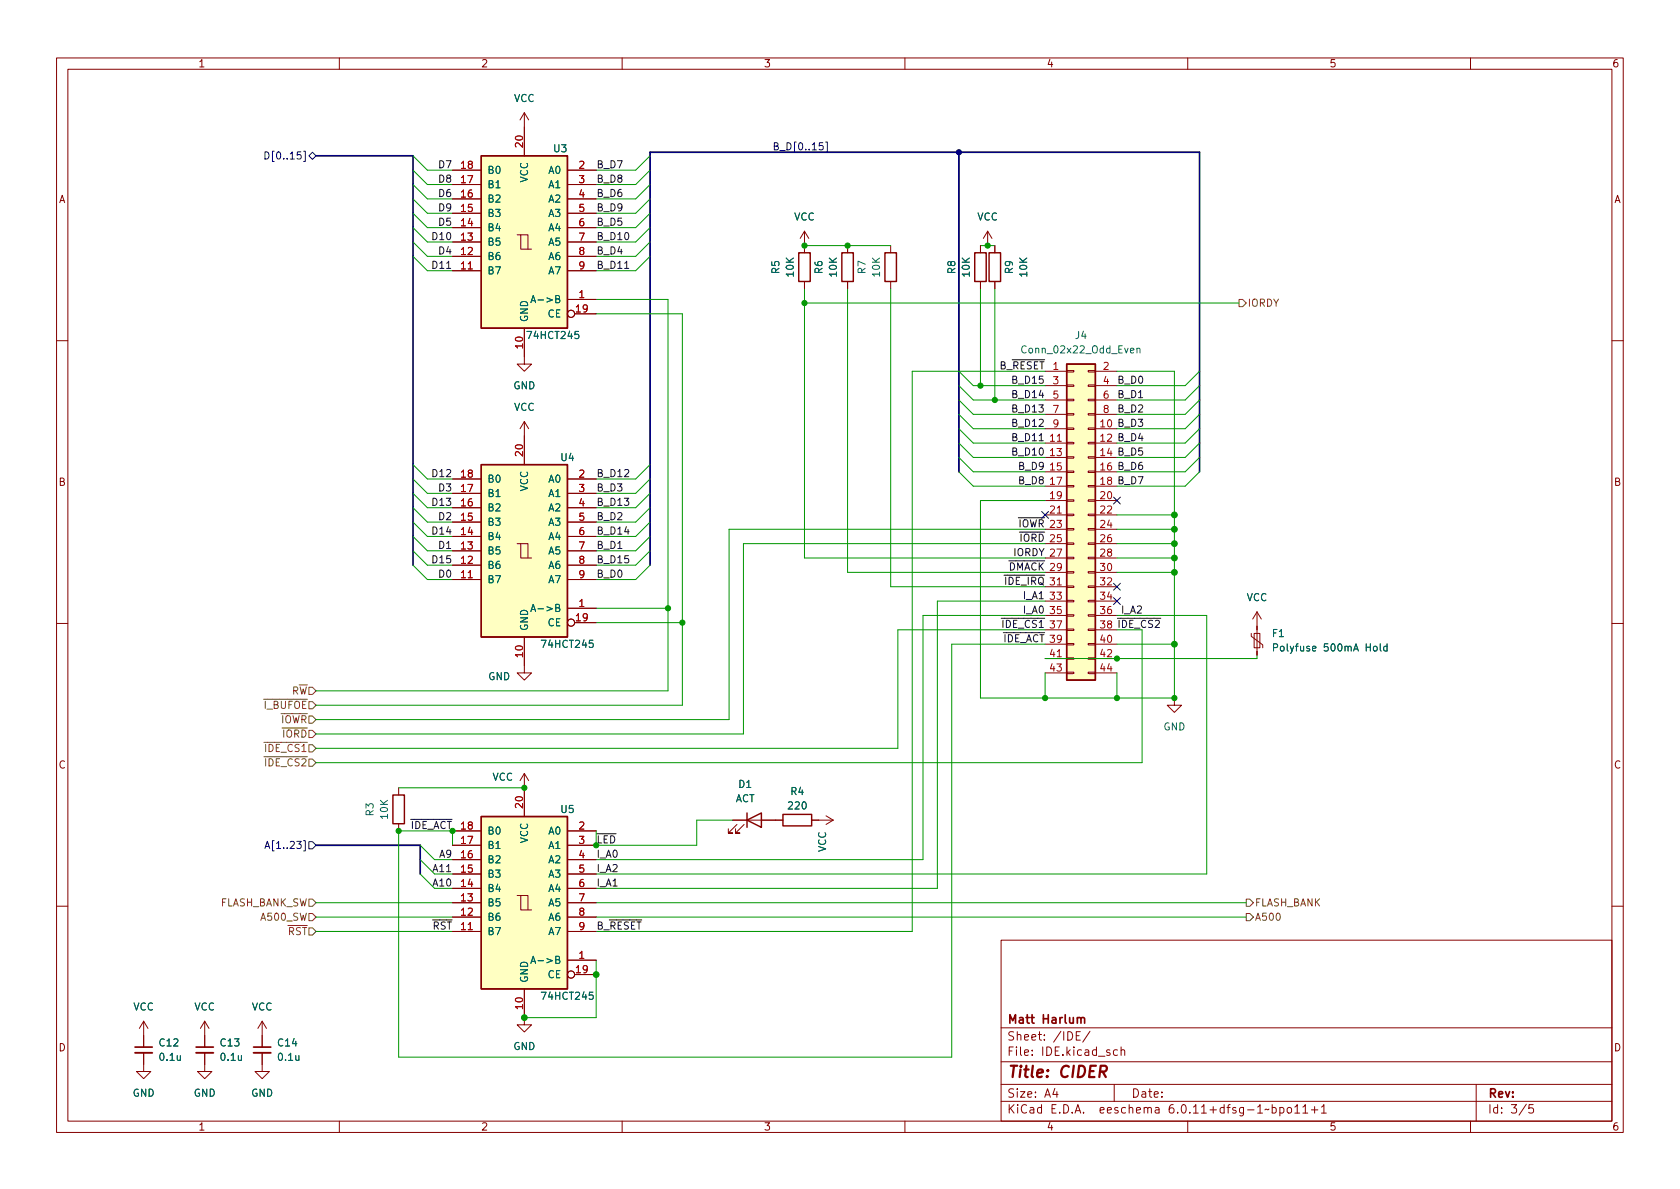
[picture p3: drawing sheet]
<svg xmlns="http://www.w3.org/2000/svg" width="297mm" height="210mm" viewBox="0 0 297 210" stroke-linecap="round" stroke-linejoin="round" font-family="sans-serif">
<g fill="none" stroke="#840000" stroke-width=".18">
<path d="M10 10.2h277v190.1h-277zM12 12.2h273v186.1h-273zM60 10.2v2M92.7 19.9v7.7M92.7 19.9l-.8 1.3M92.7 19.9l.8 1.3M110 10.2v2M160 10.2v2M210 10.2v2M260 10.2v2M80 37.7h5.1M80 35.2h5.1"/>
<path d="M80 32.6h5.1M80 30.1h5.1M100.3 37.7h5.1M100.3 35.2h5.1M100.3 32.6h5.1M100.3 30.1h5.1M80 47.9h5.1M80 45.3h5.1M80 42.8h5.1M80 40.3h5.1M91.4 41.5h.7v2.6h1.9M92.1 41.5h1.2v2.6"/>
<path d="M92.7 58v6.4h1.3l-1.3 1.3-1.3-1.3h1.3M100.3 53h5.1M100.3 47.9h5.1M100.3 45.3h5.1M100.3 42.8h5.1M100.3 40.3h5.1M101.6 55.5h3.8M142.2 40.9v3.8M142.2 49.8v1.2M142.2 40.9l-.7 1.3M142.2 40.9l.8 1.3M149.9 43.4v1.3"/>
<path d="M149.9 49.8v1.2M157.5 43.4v1.3M157.5 49.8v1.2M173.4 43.4v1.3M173.4 49.8v1.2M174.6 40.9l-.7 1.3M174.6 40.9v2.5M174.6 40.9l.8 1.3M175.9 43.4v1.3M175.9 49.8v1.2M10 60.2h2M92.7 74.5v7.7"/>
<path d="M92.7 74.5l-.8 1.3M92.7 74.5l.8 1.3M184.8 65.7h3.8M184.8 75.8h3.8M184.8 78.4h3.8M184.8 68.2h3.8M184.8 70.7h3.8M184.8 73.3h3.8M188.6 78.2h1.3v.3h-1.3zM188.6 75.7h1.3v.2h-1.3zM188.6 73.1h1.3v.3h-1.3zM188.6 70.6h1.3v.3h-1.3z"/>
<path d="M188.6 68.1h1.3v.2h-1.3zM188.6 65.5h1.3v.3h-1.3zM192.4 78.2h1.3v.3h-1.3zM192.4 75.7h1.3v.2h-1.3zM192.4 73.1h1.3v.3h-1.3zM192.4 70.6h1.3v.3h-1.3zM192.4 68.1h1.3v.2h-1.3zM192.4 65.5h1.3v.3h-1.3zM193.7 65.7h3.8M193.7 75.8h3.8M193.7 78.4h3.8M193.7 68.2h3.8"/>
<path d="M193.7 70.7h3.8M193.7 73.3h3.8M285 60.2h2M80 99.9h5.1M80 97.4h5.1M80 94.9h5.1M80 92.3h5.1M80 89.8h5.1M80 87.2h5.1M80 84.7h5.1M91.4 96.1h.7v2.6h1.9M92.1 96.1h1.2v2.6"/>
<path d="M100.3 99.9h5.1M100.3 97.4h5.1M100.3 94.9h5.1M100.3 92.3h5.1M100.3 89.8h5.1M100.3 87.2h5.1M100.3 84.7h5.1M184.8 80.9h3.8M184.8 83.4h3.8M184.8 86h3.8M184.8 88.5h3.8M184.8 91.1h3.8"/>
<path d="M184.8 93.6h3.8M184.8 96.1h3.8M184.8 98.7h3.8M188.6 98.5h1.3v.3h-1.3zM188.6 96h1.3v.3h-1.3zM188.6 93.5h1.3v.2h-1.3zM188.6 90.9h1.3v.3h-1.3zM188.6 88.4h1.3v.2h-1.3zM188.6 85.8h1.3v.3h-1.3zM188.6 83.3h1.3v.3h-1.3zM188.6 80.8h1.3v.2h-1.3zM192.4 98.5h1.3v.3h-1.3z"/>
<path d="M192.4 96h1.3v.3h-1.3zM192.4 93.5h1.3v.2h-1.3zM192.4 90.9h1.3v.3h-1.3zM192.4 88.4h1.3v.2h-1.3zM192.4 85.8h1.3v.3h-1.3zM192.4 83.3h1.3v.3h-1.3zM192.4 80.8h1.3v.2h-1.3zM193.7 80.9h3.8M193.7 83.4h3.8M193.7 86h3.8M193.7 88.5h3.8M193.7 91.1h3.8"/>
<path d="M193.7 93.6h3.8M193.7 96.1h3.8M193.7 98.7h3.8M10 110.2h2M80 102.5h5.1M92.7 112.6v6.4h1.3l-1.3 1.3-1.3-1.3h1.3M100.3 107.6h5.1M100.3 102.5h5.1M101.6 110.1h3.8M184.8 101.2h3.8M184.8 103.8h3.8M184.8 106.3h3.8"/>
<path d="M184.8 108.8h3.8M184.8 111.4h3.8M184.8 113.9h3.8M184.8 116.5h3.8M184.8 119h3.8M188.6 118.9h1.3v.2h-1.3zM188.6 116.3h1.3v.3h-1.3zM188.6 113.8h1.3v.2h-1.3zM188.6 111.2h1.3v.3h-1.3zM188.6 108.7h1.3v.3h-1.3zM188.6 106.2h1.3v.2h-1.3zM188.6 103.6h1.3v.3h-1.3z"/>
<path d="M188.6 101.1h1.3v.2h-1.3zM192.4 118.9h1.3v.2h-1.3zM192.4 116.3h1.3v.3h-1.3zM192.4 113.8h1.3v.2h-1.3zM192.4 111.2h1.3v.3h-1.3zM192.4 108.7h1.3v.3h-1.3zM192.4 106.2h1.3v.2h-1.3zM192.4 103.6h1.3v.3h-1.3zM192.4 101.1h1.3v.2h-1.3zM193.7 101.2h3.8M193.7 103.8h3.8M193.7 106.3h3.8"/>
<path d="M193.7 108.8h3.8M193.7 111.4h3.8M193.7 113.9h3.8M193.7 116.5h3.8M193.7 119h3.8M221.2 112v.5l2.1 1.5v.5M221.7 112h1.1v2.5h-1.1zM222.2 108.2v7.6M222.2 108.2l-.7 1.3M222.2 108.2l.8 1.3M285 110.2h2M70.5 139.3v1.3"/>
<path d="M92.7 136.8l-.8 1.2M92.7 136.8v7.6M92.7 136.8l.8 1.2M207.6 123.4v1.3h1.3l-1.3 1.3-1.2-1.3h1.2M70.5 145.7v1.2M80 159.6h5.1M80 157.1h5.1M80 154.6h5.1M80 152h5.1M80 149.5h5.1M80 146.9h5.1M91.4 158.4h.7v2.5h1.9"/>
<path d="M92.1 158.4h1.2v2.5M100.3 159.6h5.1M100.3 157.1h5.1M100.3 154.6h5.1M100.3 152h5.1M100.3 149.5h5.1M100.3 146.9h5.1M129.5 145h8.9M130.3 145.8l-1.5 1.5h.7h-.7v-.7M131.6 145.8l-1.6 1.5h.8h-.8v-.7M143.5 145h3.8M146 144.3l1.3 .7"/>
<path d="M147.3 145l-1.3 .8M10 160.2h2M80 164.7h5.1M80 162.2h5.1M92.7 174.9v6.3h1.3l-1.3 1.3-1.3-1.3h1.3M100.3 169.8h5.1M100.3 164.7h5.1M100.3 162.2h5.1M101.6 172.3h3.8M177 166.3h108v32h-108zM285 160.2h2M25.4 186.2v3.3h1.3l-1.3 1.2-1.3-1.2h1.3"/>
<path d="M25.4 180.6v4.6M25.4 180.6l-.8 1.3M25.4 180.6l.8 1.3M36.2 186.2v3.3h1.3l-1.3 1.2-1.3-1.2h1.3M36.2 180.6l-.8 1.3M36.2 180.6v4.6M36.2 180.6l.8 1.3M46.4 186.2v3.3h1.2l-1.2 1.2-1.3-1.2h1.3M46.4 180.6v4.6M46.4 180.6l-.8 1.3M46.4 180.6l.7 1.3M60 198.3v2"/>
<path d="M110 198.3v2M160 198.3v2M177 194.8h108M177 191.8h108M177 187.8h108M177 181.8h108M182.5 186.5v.1M182.5 185.7v.1M184.6 183.8v.1M184.6 183v.1M192.7 182.4l-1.3 1.9M197 191.8v3"/>
<path d="M198.2 185.8l.2-.2 .4 .1 .1 .9M204.3 195.9h.6v.9M204.9 196.2l-.5 .1a.29 .29 0 0 0-.2 .2 .29 .29 0 0 0 .2 .3h.5M210 198.3v2M228.9 196.8h.9M230.4 195.8l.4-.5v1.5M230.4 196.8h.8M231.9 196.3h1.1M232.4 195.7v1.1M233.6 195.8l.5-.5v1.5M233.6 196.8h.9M260 198.3v2"/>
<path d="M261 191.8v6.5M271.1 195.3h-.7l-.1 .7 .2-.1 .5 .1 .2 .2-.1 .5-.2 .1-.6-.1"/>
<circle cx="101" cy="55.5" r=".63"/>
<circle cx="101" cy="110.1" r=".63"/>
<circle cx="101" cy="172.3" r=".63"/>
</g>
<g fill="none" stroke="#006464" stroke-width=".18">
<path d="M98.3 52.9l.5-.1 .1-.2v-.2l-.6-.1v1.2h.5l.1-.1 .1-.3-.3-.2M102.3 58.6h-.6l-.1 .6 .2-.1 .4 .1 .2 .1-.1 .5-.2 .1-.5-.1M199.9 62l.6-.1-.1-.3h-.3l-.2 .2v.6h.5M201 61.7l.2-.1h.3l.1 .8M201 61.6v.8M98.3 107.5l.5-.1 .1-.2v-.2l-.6-.1v1.2h.5l.1-.1 .1-.3-.3-.2M104.8 113.2h-.6v.6l.2-.1 .4 .1 .1 .1-.1 .5-.1 .1-.5-.1M232.1 114.7l.6-.1-.1-.3h-.4l-.1 .2v.6h.5M239.3 115.1l.4-1.2 .5 1.2M98.3 169.7l.5-.1 .1-.1v-.3l-.6-.1v1.3h.5l.1-.2 .1-.3-.3-.2M104.8 175.4h-.6v.7l.2-.2 .4 .1 .1 .2-.1 .4-.1 .1-.5-.1M31.3 186.7l.1 .8h.3l.2-.1"/>
<path d="M31.9 186.7v.8M42.1 186.7l.1 .8h.3l.2-.1M42.7 186.7v.8M52.3 186.7l.1 .8h.3l.1-.1M52.8 186.7v.8"/>
</g>
<g fill="none" stroke="#840000" stroke-width=".25">
<path d="M85.1 27.6h15.2v30.4h-15.2zM141.2 44.7h2.1v5.1h-2.1zM148.8 44.7h2.1v5.1h-2.1zM156.5 44.7h2v5.1h-2zM172.3 44.7h2.1v5.1h-2.1zM174.9 44.7h2v5.1h-2zM188.6 64.4h5.1v55.9h-5.1zM85.1 82.2h15.2v30.4h-15.2zM69.5 140.6h2v5.1h-2zM85.1 144.4h15.2v30.5h-15.2zM132.1 145l2.5-1.2v2.5zM132.1 143.8v2.5"/>
<path d="M138.4 144h5.1v2h-5.1z"/>
</g>
<path d="M23.9 186.2h3M34.7 186.2h3M44.8 186.2h3.1" fill="none" stroke="#840000" stroke-width=".33"/>
<path d="M23.9 185.2h3M34.7 185.2h3M44.8 185.2h3.1" fill="none" stroke="#840000" stroke-width=".3"/>
<g fill="#ffffc2" stroke="#ffffc2" stroke-width=".18">
<path d="M85.1 27.6h15.2v30.4h-15.2z"/>
<path d="M85.1 144.4h15.2v30.5h-15.2z"/>
<path d="M188.6 64.4h5.1v55.9h-5.1z"/>
<path d="M85.1 82.2h15.2v30.4h-15.2z"/>
</g>
<path d="M82.8 47.6h.7M186.9 78h.8M186.9 90.7h.8M82.8 102.2h.7M186.9 103.4h.8M186.9 116.1h.8M82.8 164.4h.7" fill="none" stroke="#a90000" stroke-width=".18"/>
<path d="M219.1 53h.6l.6 .6-.6 .6h-.6zM46.6 123.7h5.3M46.7 131.3h3M52.9 121.1h1.4M54.6 159h.6l.7 .6-.7 .7h-.6zM220.3 159h.7l.6 .6-.6 .7h-.7zM54.6 161.5h.6l.7 .7-.7 .6h-.6zM220.3 161.5h.7l.6 .7-.6 .6h-.7z" fill="none" stroke="#725600" stroke-width=".18"/>
<g fill="none" stroke="#000084" stroke-width=".18">
<path d="M53.2 26.9h-.6l-.1 .6 .2-.2 .4 .1 .2 .2-.1 .4-.2 .1-.5-.1M53.7 26.7h.3v1.9h-.3M54.6 27.6l.6-.7 .7 .7-.7 .6zM145.5 25.2h-.6l-.1 .6 .2-.1 .4 .1 .2 .2-.1 .4-.2 .1-.5-.1M146 25.1h.3v1.8h-.3M184.2 90.4l1.2 1.3M185.4 90.4l-1.2 1.3M196.9 87.9l1.2 1.2M198.1 87.9l-1.2 1.2M196.9 105.7l1.2 1.2M196.9 103.1l1.2 1.3M198.1 105.7l-1.2 1.2"/>
<path d="M198.1 103.1l-1.2 1.3M52.5 148.8h.8l-.5 .5 .4 .1v.5l-.2 .1-.5-.1M53.7 148.7h.3v1.8h-.3M54.6 148.8h.6l.7 .7-.7 .6h-.6z"/>
</g>
<path d="M79 47.5h.7M110.4 47.5h.8M183.7 77.9h.8" fill="none" stroke="#0f0f0f" stroke-width=".18"/>
<path d="M55.9 27.6h17.1v72.3M169.5 26.9v56.5M212.1 83.4v-56.5h-97.2v73M55.9 149.5h18.4v5.1" fill="none" stroke="#000084" stroke-width=".3"/>
<g fill="none" stroke="#009600" stroke-width=".18">
<path d="M73 32.6l2.6 2.6h4.4M73 37.7l2.6 2.6h4.4M73 30.1l2.6 2.5h4.4M73 35.2l2.6 2.5h4.4M73 27.6l2.6 2.5h4.4M114.9 32.6l-2.5 2.6h-7M114.9 37.7l-2.5 2.6h-7M114.9 30.1l-2.5 2.5h-7M114.9 35.2l-2.5 2.5h-7M114.9 27.6l-2.5 2.5h-7M73 40.3l2.6 2.5h4.4M73 42.8l2.6 2.5h4.4"/>
<path d="M73 45.3l2.6 2.6h4.4M105.4 55.5h15.2v69.2h-64.7M105.4 53h12.7v69.2h-62.2M114.9 40.3l-2.5 2.5h-7M114.9 42.8l-2.5 2.5h-7M114.9 45.3l-2.5 2.6h-7M142.2 51v47.7h42.6M142.2 43.4h15.3M142.2 53.6h76.9M149.9 51v50.2h34.9M157.5 51v52.8h27.3M173.4 51v17.2"/>
<path d="M173.4 43.4h2.5M175.9 51v19.7M169.5 78.4l2.6 2.5h12.7M169.5 75.8l2.6 2.6h12.7M169.5 70.7l2.6 2.6h12.7M169.5 68.2l2.6 2.5h12.7M169.5 65.7l2.6 2.5h12.7M169.5 73.3l2.6 2.5h12.7M184.8 65.7h-23.5v99h-55.9M197.5 65.7h10.1v57.7h-34.2v-34.9h11.4M212.1 78.4l-2.6 2.5h-12M212.1 75.8l-2.6 2.6h-12"/>
<path d="M212.1 70.7l-2.6 2.6h-12M212.1 68.2l-2.6 2.5h-12M212.1 65.7l-2.6 2.5h-12M212.1 73.3l-2.6 2.5h-12M73 99.9l2.6 2.6h4.4M73 94.9l2.6 2.5h4.4M73 97.4l2.6 2.5h4.4M73 87.2l2.6 2.6h4.4M73 84.7l2.6 2.5h4.4M73 82.2l2.6 2.5h4.4M73 92.3l2.6 2.6h4.4M73 89.8l2.6 2.5h4.4"/>
<path d="M114.9 99.9l-2.5 2.6h-7M114.9 94.9l-2.5 2.5h-7M114.9 97.4l-2.5 2.5h-7M114.9 87.2l-2.5 2.6h-7M114.9 84.7l-2.5 2.5h-7M114.9 82.2l-2.5 2.5h-7M114.9 92.3l-2.5 2.6h-7M114.9 89.8l-2.5 2.5h-7M169.5 80.9l2.6 2.5h12.7M169.5 83.4l2.6 2.6h12.7M184.8 96.1h-53.4v33.7h-75.5M184.8 93.6h-55.9v33.6h-73"/>
<path d="M197.5 98.7h10.1M197.5 96.1h10.1M197.5 93.6h10.1M197.5 91.1h10.1M212.1 80.9l-2.6 2.5h-12M212.1 83.4l-2.6 2.6h-12M105.4 107.6h12.7M105.4 110.1h15.2M184.8 106.3h-19.1v50.8h-60.3M184.8 108.8h-21.6v43.2h-57.8M184.8 113.9h-16.5v73h-97.8v-40h9.5v2.6M184.8 111.4h-26.1v20.9h-102.8"/>
<path d="M184.8 119v4.4M197.5 108.8h15.9v45.8h-108M197.5 101.2h10.1M197.5 111.4h4.4v23.5h-146M197.5 113.9h10.1M197.5 119v4.4M222.2 115.8v.7h-37.4M70.5 139.3h22.2M55.9 159.6h24.1M74.3 154.6l2.5 2.5h3.2M74.3 149.5l2.5 2.5h3.2M74.3 152l2.5 2.6h3.2"/>
<path d="M105.4 159.6h114.9M129.5 145h-6.3v4.5h-17.8v-2.6M55.9 162.2h24.1M55.9 164.7h24.1M105.4 162.2h114.9M105.4 169.8v10.2h-12.7"/>
</g>
<g fill="#009600" stroke="#009600" stroke-width=".18">
<circle cx="120.6" cy="110.1" r=".46"/>
<circle cx="118.1" cy="107.6" r=".46"/>
<circle cx="92.7" cy="139.3" r=".46"/>
<circle cx="197.5" cy="123.4" r=".46"/>
<circle cx="197.5" cy="116.5" r=".46"/>
<circle cx="207.6" cy="113.9" r=".51"/>
<circle cx="207.6" cy="123.4" r=".46"/>
<circle cx="70.5" cy="146.9" r=".46"/>
<circle cx="105.4" cy="172.3" r=".51"/>
<circle cx="92.7" cy="180" r=".51"/>
<circle cx="184.8" cy="123.4" r=".46"/>
<circle cx="207.6" cy="96.1" r=".51"/>
<circle cx="207.6" cy="98.7" r=".51"/>
<circle cx="207.6" cy="93.6" r=".51"/>
<circle cx="207.6" cy="91.1" r=".51"/>
<circle cx="207.6" cy="101.2" r=".51"/>
<circle cx="174.6" cy="43.4" r=".46"/>
<circle cx="175.9" cy="70.7" r=".46"/>
<circle cx="173.4" cy="68.2" r=".46"/>
<circle cx="149.9" cy="43.4" r=".46"/>
<circle cx="142.2" cy="43.4" r=".46"/>
<circle cx="142.2" cy="53.6" r=".46"/>
</g>
<circle cx="169.5" cy="26.9" r=".46" fill="#000084" stroke="#000084" stroke-width=".18"/>
<g font-size="2.8" fill="#840000">
<text x="178" y="191.2">Title:</text>
<text x="187.3" y="191.2">CIDER</text>
</g>
<g font-size="2.1" fill="#840000">
<text x="178" y="184.5">Sheet:</text>
<text x="178" y="181.5">Matt</text>
<text x="184.2" y="181.5">Harlum</text>
<text x="186.2" y="184.5">/IDE/</text>
<text x="178" y="187.2">File:</text>
<text x="184.4" y="187.2">IDE.kicad_sch</text>
<text x="178" y="197.4">KiCad</text>
<text x="178" y="194.6">Size:</text>
<text x="184.7" y="194.6">A4</text>
<text x="185.7" y="197.4">E.D.A.</text>
<text x="194.6" y="197.4">eeschema</text>
<text x="200" y="194.6">Date:</text>
<text x="207" y="197.4">6.0.11+dfsg-1~bpo11+1</text>
<text x="263" y="194.6">Rev:</text>
<text x="263" y="197.4">Id:</text>
<text x="267.1" y="197.4">3/5</text>
</g>
<g font-size="1.8" fill="#840000">
<text x="35" y="12.3">1</text>
<text x="85" y="12.3">2</text>
<text x="135" y="12.3">3</text>
<text x="185" y="12.3">4</text>
<text x="235" y="12.3">5</text>
<text x="285" y="12.3">6</text>
<text x="10.4" y="36.3">A</text>
<text x="285.4" y="36.3">A</text>
<text x="10.3" y="86.3">B</text>
<text x="285.3" y="86.3">B</text>
<text x="10.3" y="136.3">C</text>
<text x="285.3" y="136.3">C</text>
<text x="10.3" y="186.3">D</text>
<text x="285.3" y="186.3">D</text>
<text x="35" y="200.3">1</text>
<text x="85" y="200.3">2</text>
<text x="135" y="200.3">3</text>
<text x="185" y="200.3">4</text>
<text x="235" y="200.3">5</text>
<text x="285" y="200.3">6</text>
</g>
<g font-size="1.8" fill="#006464">
<text x="90.8" y="18.4">VCC</text>
<text x="97.7" y="27.3">U3</text>
<text x="86.1" y="33.7">B1</text>
<text x="86.1" y="31.1">B0</text>
<text x="93.7" y="32.4" transform="rotate(-90 93.7 32.4)">VCC</text>
<text x="96.9" y="31.1">A0</text>
<text x="96.9" y="33.7">A1</text>
<text x="86.1" y="41.3">B4</text>
<text x="86.1" y="38.7">B3</text>
<text x="86.1" y="36.2">B2</text>
<text x="96.9" y="36.2">A2</text>
<text x="96.9" y="38.7">A3</text>
<text x="96.9" y="41.3">A4</text>
<text x="140.3" y="39.4">VCC</text>
<text x="172.7" y="39.4">VCC</text>
<text x="86.1" y="46.4">B6</text>
<text x="86.1" y="43.8">B5</text>
<text x="96.9" y="43.8">A5</text>
<text x="96.9" y="46.4">A6</text>
<text x="86.1" y="48.9">B7</text>
<text x="93.7" y="54">A-&gt;B</text>
<text x="96.9" y="48.9">A7</text>
<text x="138.2" y="48.6" transform="rotate(-90 138.2 48.6)">R5</text>
<text x="140.7" y="49.2" transform="rotate(-90 140.7 49.2)">10K</text>
<text x="145.8" y="48.6" transform="rotate(-90 145.8 48.6)">R6</text>
<text x="148.3" y="49.2" transform="rotate(-90 148.3 49.2)">10K</text>
<text x="153.4" y="48.6" transform="rotate(-90 153.4 48.6)">R7</text>
<text x="156" y="49.2" transform="rotate(-90 156 49.2)">10K</text>
<text x="169.3" y="48.6" transform="rotate(-90 169.3 48.6)">R8</text>
<text x="171.8" y="49.2" transform="rotate(-90 171.8 49.2)">10K</text>
<text x="179.5" y="48.6" transform="rotate(-90 179.5 48.6)">R9</text>
<text x="182" y="49.2" transform="rotate(-90 182 49.2)">10K</text>
<text x="93.7" y="57" transform="rotate(-90 93.7 57)">GND</text>
<text x="96.7" y="56.5">CE</text>
<text x="92.9" y="60.3">74HCT245</text>
<text x="180.3" y="62.9">Conn_02x22_Odd_Even</text>
<text x="190" y="60.3">J4</text>
<text x="90.7" y="69.2">GND</text>
<text x="90.8" y="73">VCC</text>
<text x="99" y="81.9">U4</text>
<text x="86.1" y="88.3">B1</text>
<text x="86.1" y="85.7">B0</text>
<text x="93.7" y="87" transform="rotate(-90 93.7 87)">VCC</text>
<text x="96.9" y="85.7">A0</text>
<text x="96.9" y="88.3">A1</text>
<text x="86.1" y="95.9">B4</text>
<text x="86.1" y="93.3">B3</text>
<text x="86.1" y="90.8">B2</text>
<text x="96.9" y="90.8">A2</text>
<text x="96.9" y="93.3">A3</text>
<text x="96.9" y="95.9">A4</text>
<text x="86.1" y="101">B6</text>
<text x="86.1" y="98.4">B5</text>
<text x="96.9" y="98.4">A5</text>
<text x="96.9" y="101">A6</text>
<text x="86.1" y="103.5">B7</text>
<text x="96.9" y="103.5">A7</text>
<text x="220.4" y="106.7">VCC</text>
<text x="93.7" y="108.6">A-&gt;B</text>
<text x="93.7" y="111.6" transform="rotate(-90 93.7 111.6)">GND</text>
<text x="96.7" y="111.1">CE</text>
<text x="224.8" y="113">F1</text>
<text x="95.4" y="114.9">74HCT245</text>
<text x="224.8" y="115.6">Polyfuse</text>
<text x="234" y="115.6">500mA</text>
<text x="241.5" y="115.6">Hold</text>
<text x="86.3" y="120.7">GND</text>
<text x="205.6" y="129.5">GND</text>
<text x="87" y="138.4">VCC</text>
<text x="130" y="142.2">ACT</text>
<text x="130.4" y="139.7">D1</text>
<text x="139.1" y="143.5">220</text>
<text x="139.7" y="141">R4</text>
<text x="66.4" y="144.4" transform="rotate(-90 66.4 144.4)">R3</text>
<text x="69" y="145" transform="rotate(-90 69 145)">10K</text>
<text x="86.1" y="148">B0</text>
<text x="93.7" y="149.2" transform="rotate(-90 93.7 149.2)">VCC</text>
<text x="96.9" y="148">A0</text>
<text x="99" y="144.1">U5</text>
<text x="86.1" y="155.6">B3</text>
<text x="86.1" y="153">B2</text>
<text x="86.1" y="150.5">B1</text>
<text x="96.9" y="150.5">A1</text>
<text x="96.9" y="153">A2</text>
<text x="96.9" y="155.6">A3</text>
<text x="146.4" y="150.7" transform="rotate(-90 146.4 150.7)">VCC</text>
<text x="86.1" y="160.7">B5</text>
<text x="86.1" y="158.1">B4</text>
<text x="96.9" y="158.1">A4</text>
<text x="96.9" y="160.7">A5</text>
<text x="86.1" y="165.7">B7</text>
<text x="86.1" y="163.2">B6</text>
<text x="96.9" y="163.2">A6</text>
<text x="96.9" y="165.7">A7</text>
<text x="93.7" y="170.8">A-&gt;B</text>
<text x="93.7" y="173.9" transform="rotate(-90 93.7 173.9)">GND</text>
<text x="96.7" y="173.4">CE</text>
<text x="23.5" y="179.1">VCC</text>
<text x="34.3" y="179.1">VCC</text>
<text x="44.5" y="179.1">VCC</text>
<text x="95.4" y="177.2">74HCT245</text>
<text x="27.9" y="185.4">C12</text>
<text x="38.7" y="185.4">C13</text>
<text x="48.9" y="185.4">C14</text>
<text x="27.9" y="188">0.1u</text>
<text x="38.7" y="188">0.1u</text>
<text x="48.9" y="188">0.1u</text>
<text x="90.7" y="186.1">GND</text>
<text x="23.4" y="194.3">GND</text>
<text x="34.2" y="194.3">GND</text>
<text x="44.3" y="194.3">GND</text>
</g>
<g font-size="1.8" fill="#000084">
<text x="46.5" y="28.6">D[0..15]</text>
<text x="136.5" y="26.6">B_D[0..15]</text>
<text x="46.6" y="150.5">A[1..23]</text>
</g>
<g font-size="1.8" fill="#0f0f0f">
<text x="77.4" y="29.7">D7</text>
<text x="105.4" y="29.7">B_D7</text>
<text x="77.4" y="32.3">D8</text>
<text x="77.4" y="34.8">D6</text>
<text x="105.4" y="32.3">B_D8</text>
<text x="105.4" y="34.8">B_D6</text>
<text x="77.4" y="39.9">D5</text>
<text x="77.4" y="37.4">D9</text>
<text x="105.4" y="39.9">B_D5</text>
<text x="105.4" y="37.4">B_D9</text>
<text x="76.2" y="42.4">D10</text>
<text x="76.2" y="47.5">D11</text>
<text x="77.4" y="45">D4</text>
<text x="105.4" y="45">B_D4</text>
<text x="105.4" y="42.4">B_D10</text>
<text x="105.4" y="47.5">B_D11</text>
<text x="176.6" y="65.3">B_~{RESET}</text>
<text x="178.7" y="70.4">B_D14</text>
<text x="178.7" y="67.8">B_D15</text>
<text x="197.5" y="70.4">B_D1</text>
<text x="197.5" y="67.8">B_D0</text>
<text x="178.7" y="75.5">B_D12</text>
<text x="178.7" y="72.9">B_D13</text>
<text x="194.3" y="75.6">10 B_D3</text>
<text x="197.5" y="72.9">B_D2</text>
<text x="178.7" y="80.5">B_D10</text>
<text x="178.7" y="78">B_D11</text>
<text x="179.9" y="83.1">B_D9</text>
<text x="194.3" y="78.1">12 B_D4</text>
<text x="194.3" y="80.6">14 B_D5</text>
<text x="194.3" y="83.2">16 B_D6</text>
<text x="76.2" y="84.4">D12</text>
<text x="76.2" y="89.4">D13</text>
<text x="77.4" y="86.9">D3</text>
<text x="105.4" y="84.4">B_D12</text>
<text x="105.4" y="89.4">B_D13</text>
<text x="105.4" y="86.9">B_D3</text>
<text x="179.9" y="85.6">B_D8</text>
<text x="194.3" y="85.7">18 B_D7</text>
<text x="76.2" y="94.5">D14</text>
<text x="77.4" y="92">D2</text>
<text x="105.4" y="94.5">B_D14</text>
<text x="105.4" y="92">B_D2</text>
<text x="180" y="93.2">~{IOWR}</text>
<text x="180.2" y="95.8">~{IORD}</text>
<text x="76.2" y="99.6">D15</text>
<text x="77.4" y="97.1">D1</text>
<text x="105.4" y="99.6">B_D15</text>
<text x="105.4" y="97.1">B_D1</text>
<text x="178.3" y="100.9">~{DMACK}</text>
<text x="179.1" y="98.3">IORDY 27</text>
<text x="77.4" y="102.1">D0</text>
<text x="105.4" y="102.1">B_D0</text>
<text x="177.4" y="103.4">~{IDE_IRQ}</text>
<text x="180.8" y="105.9">I_A1</text>
<text x="177" y="111">~{IDE_CS1}</text>
<text x="177.3" y="113.6">~{IDE_ACT}</text>
<text x="180.8" y="108.5">I_A0</text>
<text x="194.3" y="111.1">38 ~{IDE_CS2}</text>
<text x="198.1" y="108.5">I_A2</text>
<text x="76.4" y="154.2">A11</text>
<text x="77.6" y="151.7">A9</text>
<text x="105.4" y="151.7">I_A0</text>
<text x="105.4" y="154.2">I_A2</text>
<text x="76.4" y="156.7">A10</text>
<text x="105.4" y="156.7">I_A1</text>
<text x="76.4" y="164.4">~{RST}</text>
<text x="105.4" y="164.4">B_~{RESET}</text>
</g>
<g font-size="1.8" fill="#a90000">
<text x="81.3" y="29.8">18</text>
<text x="92.5" y="26.3" transform="rotate(-90 92.5 26.3)">20</text>
<text x="102.2" y="29.8">2</text>
<text x="81.3" y="34.9">16</text>
<text x="81.3" y="32.4">17</text>
<text x="102.2" y="32.4">3</text>
<text x="102.2" y="34.9">4</text>
<text x="81.3" y="40">14</text>
<text x="81.3" y="37.5">15</text>
<text x="102.2" y="37.5">5</text>
<text x="102.2" y="40">6</text>
<text x="81.3" y="47.6">11</text>
<text x="81.3" y="45.1">12</text>
<text x="81.3" y="42.5">13</text>
<text x="102.2" y="42.5">7</text>
<text x="102.2" y="45.1">8</text>
<text x="102.2" y="47.6">9</text>
<text x="102.2" y="52.7">1</text>
<text x="101.6" y="55.2">19</text>
<text x="92.5" y="61.9" transform="rotate(-90 92.5 61.9)">10</text>
<text x="186" y="65.4">1</text>
<text x="194.9" y="65.4">2</text>
<text x="186" y="67.9">3</text>
<text x="186" y="70.5">5</text>
<text x="194.9" y="67.9">4</text>
<text x="194.9" y="70.5">6</text>
<text x="186" y="73">7</text>
<text x="186" y="75.6">9</text>
<text x="194.9" y="73">8</text>
<text x="92.5" y="80.9" transform="rotate(-90 92.5 80.9)">20</text>
<text x="185.4" y="78.1">11</text>
<text x="185.4" y="80.6">13</text>
<text x="185.4" y="83.2">15</text>
<text x="81.3" y="89.5">16</text>
<text x="81.3" y="87">17</text>
<text x="81.3" y="84.4">18</text>
<text x="102.2" y="84.4">2</text>
<text x="102.2" y="87">3</text>
<text x="102.2" y="89.5">4</text>
<text x="185.4" y="85.7">17</text>
<text x="185.4" y="88.3">19</text>
<text x="194.3" y="88.3">20</text>
<text x="81.3" y="94.6">14</text>
<text x="81.3" y="92.1">15</text>
<text x="102.2" y="92.1">5</text>
<text x="102.2" y="94.6">6</text>
<text x="185.4" y="90.8">21</text>
<text x="185.4" y="93.3">23</text>
<text x="185.4" y="95.9">25</text>
<text x="194.3" y="90.8">22</text>
<text x="194.3" y="93.3">24</text>
<text x="194.3" y="95.9">26</text>
<text x="81.3" y="99.7">12</text>
<text x="81.3" y="97.1">13</text>
<text x="102.2" y="97.1">7</text>
<text x="102.2" y="99.7">8</text>
<text x="185.4" y="101">29</text>
<text x="194.3" y="98.4">28</text>
<text x="194.3" y="101">30</text>
<text x="81.3" y="102.2">11</text>
<text x="102.2" y="107.3">1</text>
<text x="102.2" y="102.2">9</text>
<text x="185.4" y="103.5">31</text>
<text x="185.4" y="106">33</text>
<text x="194.3" y="103.5">32</text>
<text x="194.3" y="106">34</text>
<text x="101.6" y="109.8">19</text>
<text x="185.4" y="108.6">35</text>
<text x="185.4" y="111.1">37</text>
<text x="185.4" y="113.7">39</text>
<text x="194.3" y="108.6">36</text>
<text x="194.3" y="113.7">40</text>
<text x="92.5" y="116.5" transform="rotate(-90 92.5 116.5)">10</text>
<text x="185.4" y="116.2">41</text>
<text x="185.4" y="118.7">43</text>
<text x="194.3" y="116.2">42</text>
<text x="194.3" y="118.7">44</text>
<text x="92.5" y="143.1" transform="rotate(-90 92.5 143.1)">20</text>
<text x="81.3" y="149.2">17</text>
<text x="81.3" y="146.7">18</text>
<text x="102.2" y="146.7">2</text>
<text x="102.2" y="149.2">3</text>
<text x="81.3" y="154.3">15</text>
<text x="81.3" y="151.8">16</text>
<text x="102.2" y="151.8">4</text>
<text x="102.2" y="154.3">5</text>
<text x="81.3" y="161.9">12</text>
<text x="81.3" y="159.4">13</text>
<text x="81.3" y="156.8">14</text>
<text x="102.2" y="156.8">6</text>
<text x="102.2" y="159.4">7</text>
<text x="102.2" y="161.9">8</text>
<text x="81.3" y="164.5">11</text>
<text x="102.2" y="164.5">9</text>
<text x="101.6" y="172.1">19</text>
<text x="102.2" y="169.5">1</text>
<text x="92.5" y="178.7" transform="rotate(-90 92.5 178.7)">10</text>
</g>
<g font-size="1.8" fill="#725600">
<text x="220.5" y="54.6">IORDY</text>
<text x="46.5" y="125.7">~{I_BUFOE}</text>
<text x="51.5" y="123.2">R~{W}</text>
<text x="49.6" y="128.3">~{IOWR}</text>
<text x="49.8" y="130.8">~{IORD}</text>
<text x="46.6" y="133.4">~{IDE_CS1}</text>
<text x="46.6" y="135.9">~{IDE_CS2}</text>
<text x="39" y="160.7">FLASH_BANK_SW</text>
<text x="221.8" y="160.7">FLASH_BANK</text>
<text x="45.9" y="163.2">A500_SW</text>
<text x="50.8" y="165.7">~{RST}</text>
<text x="221.8" y="163.2">A500</text>
</g>
<g font-size="1.8" fill="#009600">
<text x="72.5" y="146.6">~{IDE_ACT}</text>
<text x="105.4" y="149.1">~{LED}</text>
</g>
</svg>
